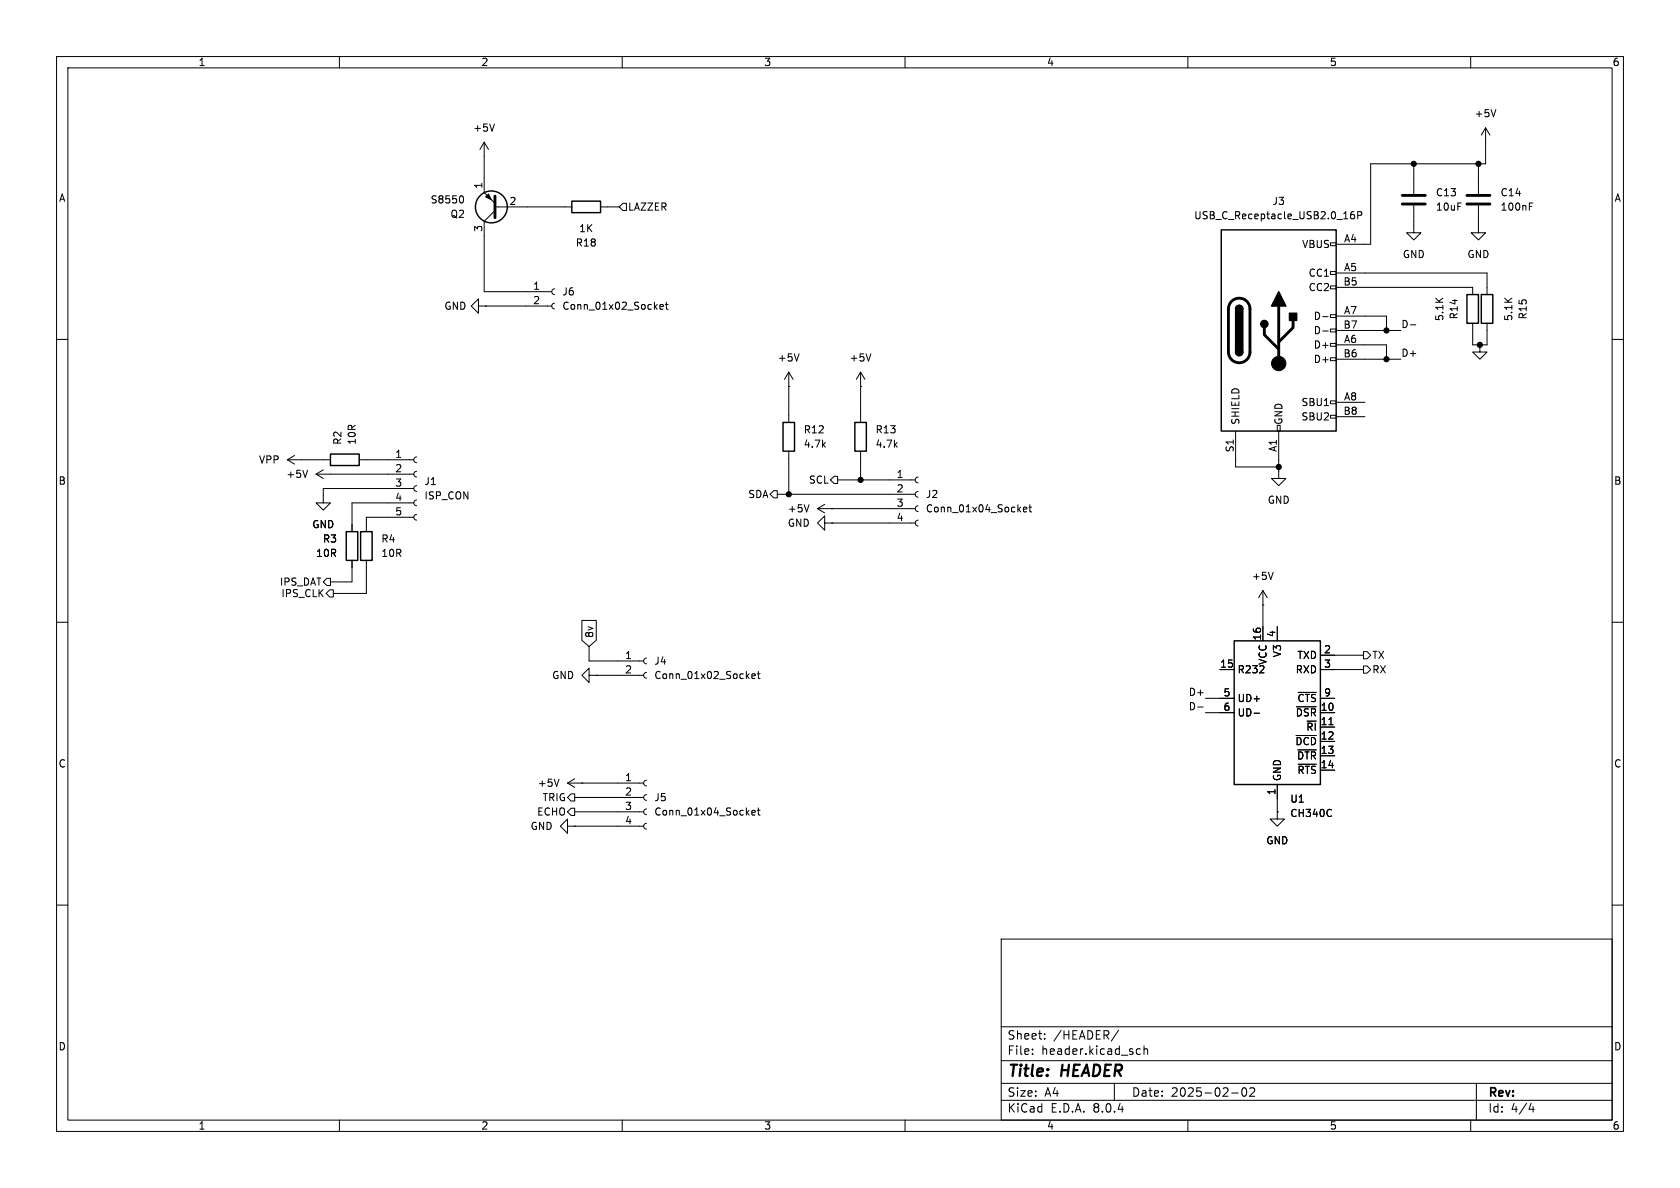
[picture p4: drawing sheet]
<svg xmlns="http://www.w3.org/2000/svg" width="297mm" height="210mm" viewBox="0 0 297 210" stroke-linecap="round" stroke-linejoin="round" font-family="sans-serif">
<g fill="none" stroke="#000" stroke-width=".18">
<path d="M10 10h277v190h-277zM12 12h273v186h-273zM60 10v2M110 10v2M160 10v2M210 10v2M260 10v2M264.4 19.4l-.4 1.2M81.6 34.6a.79 .79 0 0 1 0 1.3M85.6 25.1v8.9l1.9 1.9M85.6 25.1l-.8 1.3M85.6 25.1l.8 1.3"/>
<path d="M87.4 21.9l-.4 1.3M87.5 37.2l-1.9 1.9v12.5h11.9M87.5 36.6h13.6M106.2 36.6h3.3M110.1 35.9h.6v1.3h-.6l-.6-.6zM239.4 37.4l-.4 .1a.86 .86 0 0 0 0 1.2l.4-.1 .1-.5-.3-.2-.3 .1-.1 .1M240 38.1l.6-.1 .2-.2-.1-.3-.7-.1v1.3M249.9 36.3v4.8h1.3l-1.3 1.3-1.2-1.3h1.2M249.9 29v5.3M261.4 36.3v4.8h1.2l-1.2 1.3-1.3-1.3h1.3M261.4 29v5.3M262.6 22.6l-.7 1.3"/>
<path d="M262.6 22.6v6.4h-20.3v14.2h-6.1M262.6 22.6l.8 1.3M270.4 36.5h.4M270.4 35.9h.6M10 60h2M84.6 54.1v-1.3l-1.3 1.3 1.3 1.3v-1.3h1.3M85.9 54.1h.1M85.9 54.1h11.6M98 53.6l-.3 .1-.2 .4 .2 .4 .3 .1M98 51.1l-.3 .1-.2 .4 .2 .3 .3 .2M116.7 54.3l.6-.2-.1-.2-.4-.1-.1 .2v.6h.5M117.6 53.8h.5"/>
<path d="M117.8 53.4v1.1l.3 .2M233.8 56h1M233.8 58.5h1M235.2 58.2h1v.5h-1zM235.2 55.6h1v.5h-1zM235.2 50.5h1v.6h-1zM235.2 48h1v.5h-1zM235.2 42.9h1v.5h-1zM236.2 48.3h26.7v3.8M236.2 50.8h24.1v1.3M236.2 55.9h8.9v2.5M236.2 58.4h11.4"/>
<path d="M249.3 57.4h1M260.3 57.2v3.8h2.6v-3.8M285 60h2M139.4 68.3h.1M139.4 65.8l-.7 1.3M139.4 65.8v8.9M139.4 79.8v7.6M139.4 65.8l.8 1.3M141.3 62.6l-.5 1.2M152.1 68.3h.1M152.1 65.8l-.7 1.3M152.1 65.8v8.9"/>
<path d="M152.1 79.8v5M152.1 65.8l.8 1.3M154 62.6l-.5 1.2M218.4 76.2v6.4h7.7M225.8 75.2h.5v1h-.5zM226.1 76.2v8.4h1.2l-1.2 1.3-1.3-1.3h1.3M235.2 73.4h1v.5h-1zM235.2 70.9h1v.5h-1zM235.2 63.2h1v.6h-1zM235.2 60.7h1v.5h-1zM236.2 61h8.9v2.5M236.2 71.1h5.1"/>
<path d="M236.2 63.5h11.4M236.2 73.7h5.1M261.6 61v1.2h1.3l-1.3 1.3-1.3-1.3h1.3M50.8 81.3h7.6M50.8 81.3l1.3 .7M52.1 80.5l-1.3 .8M54.4 83.1l-.4 1.3M55.9 83.8h17.3M55.9 83.8l1.2 .8M57.1 83.1l-1.2 .7M62.2 99.1v3.8h-3.8M63.5 81.3h9.7"/>
<path d="M64.8 99.1v5.8h-5.9M73.2 86.4h-16.1v2.5h1.3l-1.3 1.3-1.2-1.3h1.2M73.2 91.4h-8.4v2.6M73.2 88.9h-11v5.1M73.7 90.9l-.4 .2-.1 .3 .1 .4 .4 .1M73.7 88.4l-.4 .1-.1 .4 .1 .4 .4 .1M73.7 85.9l-.4 .1-.1 .4 .1 .3 .4 .2M73.7 83.3l-.4 .2-.1 .3 .1 .4 .4 .1M73.7 80.8l-.4 .1-.1 .4 .1 .3 .4 .2M136.8 86.7h.6v1.3h-.6l-.7-.6zM137.4 87.4h24.4M143 89.2l-.4 1.3"/>
<path d="M144.5 89.9l1.3 .8M144.5 89.9h17.3M145.8 92.5v-1.3l-1.3 1.3 1.3 1.2v-1.2h1.3M145.8 89.2l-1.3 .7M147.1 92.5h.1M147.1 89.9h.1M147.1 92.5h14.7M147.4 84.2h.7v1.3h-.7l-.6-.7zM148.1 84.8h13.7M162.3 91.9l-.4 .2-.1 .4 .2 .3 .3 .2M162.3 89.4l-.4 .2-.1 .3 .2 .4 .3 .1M162.3 86.9l-.4 .1-.1 .4 .2 .3 .3 .2"/>
<path d="M162.3 84.3l-.4 .2-.1 .3 .2 .4 .3 .2M180.9 90.1l.6-.1v-.3l-.4-.1-.2 .2 .1 .6h.5M181.9 89.6h.5M182.1 89.2v1.1l.3 .2M10 110h2M57.8 102.2h.6v1.3h-.6l-.7-.6zM58.3 104.3h.6v1.2h-.6l-.6-.6zM102.9 109.7h2.5v3.5l-1.3 1.1-1.2-1.1zM104.1 119.4v-1.3l-1.2 1.3 1.2 1.3v-1.3h1.3M104.1 114.3v2.5h9.7M105.4 119.4h.1M105.4 119.4h8.4"/>
<path d="M114.3 118.9l-.4 .1-.1 .4 .1 .3 .4 .2M114.3 116.3l-.4 .2-.1 .3 .1 .4 .4 .1M132.9 119.5l.6-.1v-.2l-.4-.1-.2 .2 .1 .6h.5M133.9 119.1h.5M134.1 118.7v1.1l.3 .2M215.6 118.4h2.6M223.3 106.9h.1M223.3 104.4l-.8 1.3M223.3 104.4v8.9M223.3 104.4l.7 1.3M225.1 101.2l-.4 1.2M225.8 110.7v2.6"/>
<path d="M233.4 118.4h7.6M233.4 115.8h7.6M241 117.7h.7l.6 .7-.6 .6h-.7zM241 115.2h.7l.6 .6-.6 .7h-.7zM285 110h2M98.8 137.7l-.4 1.3M100.3 138.4l1.3 .8M100.3 138.4h13.5M101.6 137.7l-1.3 .7M102.9 138.4h.1M114.3 137.9l-.4 .2-.1 .3 .1 .4 .4 .1M211.7 125h1"/>
<path d="M213.1 126h5.1M213.1 123.4h5.1M221.7 126.1h1M225.8 138.7v4.8M229.1 130h3.6M229.2 124.9h3.5M229.4 132.6h3.3M229.5 135.1h3.2M229.5 122.4h3.2M233.4 126h2.6M233.4 128.5h2.6M233.4 131.1h2.6"/>
<path d="M233.4 133.6h2.6M233.4 136.1h2.6M233.4 123.4h2.6M234.9 128.1h.8M10 160h2M100.3 146.1v-1.3l-1.2 1.3 1.2 1.2v-1.2h1.3M100.3 141l.7-.7h.6v1.3h-.6zM101 142.9h.6v1.2h-.6l-.7-.6zM101.6 146.1h.1M101.6 146.1h12.2M101.6 143.5h12.2M101.6 141h12.2"/>
<path d="M114.3 145.5l-.4 .2-.1 .4 .1 .3 .4 .2M114.3 143l-.4 .2-.1 .3 .1 .4 .4 .1M114.3 140.5l-.4 .1-.1 .4 .1 .3 .4 .2M132.9 143.7l.6-.2v-.2l-.4-.1-.2 .2 .1 .6h.5M133.9 143.2h.5M134.1 142.8v1.1l.3 .2M225.8 143.5v1.3h1.3l-1.3 1.3-1.3-1.3h1.3M225.8 143.5h.1M235.3 143.1l.1 .1M235.4 144.2l-.1 .1M285 160h2M177 166h108v32h-108z"/>
<path d="M60 198v2M110 198v2M160 198v2M177 194.5h108M177 191.5h108M177 187.5h108M177 181.5h108M182.5 186.3v.1M182.5 185.5v.1M184.7 183.6v.1M184.7 182.8v.1M197 191.5v3"/>
<path d="M197.7 182.1l-1.2 2M201 186.3h.6M201 185.5h.6M202.2 185.5l.3-.1 .3 .1 .1 .9M202.2 184.9v1.5M210 198v2M217.7 193.2h1.2M219.7 192.4l.2-.1a.81 .81 0 0 1 .6 .6 .81 .81 0 0 1-.3 .8l-.2 .1a.81 .81 0 0 1-.3-1.4zM221 192.4l.5-.1 .2 .1 .1 .3-.9 1.1h.9M260 198v2M261 191.5v6.5M270.7 195l-.4 1.1h.9"/>
<path d="M271 195.6v1"/>
</g>
<g fill="none" stroke="#000" stroke-width=".25">
<path d="M101.1 35.6h5.1v2h-5.1zM215.9 40.6h20.3v35.6h-20.3zM218.4 54.6a.64 .64 0 0 1 .7-.6 .64 .64 0 0 1 .6 .6M259.3 52.1h2.1v5.1h-2.1zM261.9 52.1h2v5.1h-2zM138.4 74.7h2.1v5.1h-2.1zM151.1 74.7h2.1v5.1h-2.1zM218.4 62.2a.64 .64 0 0 0 .7 .7 .64 .64 0 0 0 .6-.7M58.4 80.3h5.1v2h-5.1zM61.2 94h2v5.1h-2zM63.8 94h2v5.1h-2zM218.2 113.3h15.2v25.4h-15.2z"/>
<circle cx="86.9" cy="36.6" r="2.82"/>
</g>
<path d="M87.5 34.7v3.8z" fill="#000" stroke="#000" stroke-width=".51"/>
<g fill="#000" stroke="#000" stroke-width=".18">
<path d="M85.9 34.8l.5-.5 .5 1z"/>
<circle cx="249.9" cy="29" r=".46"/>
<circle cx="261.4" cy="29" r=".46"/>
<circle cx="245.1" cy="58.4" r=".46"/>
<circle cx="226.1" cy="64.3" r="1.27"/>
<circle cx="245.1" cy="63.5" r=".46"/>
<circle cx="261.6" cy="61" r=".46"/>
<circle cx="139.4" cy="87.4" r=".46"/>
<circle cx="152.1" cy="84.8" r=".46"/>
<circle cx="226.1" cy="82.6" r=".46"/>
</g>
<path d="M247.9 36.1h4.1M247.9 34.5h4.1M259.3 36.1h4.1M259.3 34.5h4.1M217.7 53.3a1.9 1.9 0 0 1 2.1-.4 1.9 1.9 0 0 1 1.2 1.7v7.6a1.91 1.91 0 0 1-1.9 1.9 1.91 1.91 0 0 1-1.9-1.9v-7.7l.1-.7zM223.5 57.9v1.3l2.6 2.5M226.1 54.1v10.2M228.6 56.6v1.3l-2.5 2.6" fill="none" stroke="#000" stroke-width=".51"/>
<g fill="#000" stroke="#000" stroke-width=".25">
<path d="M218.6 54.2a.64 .64 0 0 1 .7-.2 .64 .64 0 0 1 .4 .6h-1.3zM226.1 51.6l1.2 2.5h-2.5zM228 55.4h1.2v1.2h-1.2zM218.4 62.2h1.3a.64 .64 0 0 1-.6 .7 .64 .64 0 0 1-.7-.7zM218.4 54.6h1.3v7.6h-1.3z"/>
<circle cx="223.5" cy="57.3" r=".63"/>
</g>
<g font-size="2.8">
<text x="178" y="190.9">Title:</text>
<text x="187.7" y="190.9">HEADER</text>
</g>
<g font-size="2.1">
<text x="178" y="184">Sheet:</text>
<text x="186.2" y="184">/HEADER/</text>
<text x="178" y="186.7">File:</text>
<text x="184.1" y="186.7">header.kicad_sch</text>
<text x="178" y="196.9">KiCad</text>
<text x="178" y="194.1">Size:</text>
<text x="184.7" y="194.1">A4</text>
<text x="185.7" y="196.9">E.D.A.</text>
<text x="193.3" y="196.9">8.0.4</text>
<text x="200" y="194.1">Date:</text>
<text x="207" y="194.1">2025-02-02</text>
<text x="263" y="194.3">Rev:</text>
<text x="263" y="196.9">Id:</text>
<text x="267.1" y="196.9">4/4</text>
</g>
<g font-size="1.8">
<text x="35" y="11.9">1</text>
<text x="85" y="11.9">2</text>
<text x="135" y="11.9">3</text>
<text x="185" y="11.9">4</text>
<text x="235" y="11.9">5</text>
<text x="285" y="11.9">6</text>
<text x="83.6" y="23.5">+5V</text>
<text x="260.6" y="20.9">+5V</text>
<text x="10.3" y="35.9">A</text>
<text x="85.3" y="33.5" transform="rotate(-90 85.3 33.5)">1</text>
<text x="253.8" y="34.9">C13</text>
<text x="265.2" y="34.9">C14</text>
<text x="285.3" y="35.9">A</text>
<text x="76" y="36.2">S8550</text>
<text x="79.5" y="38.7">Q2</text>
<text x="85.3" y="41.1" transform="rotate(-90 85.3 41.1)">3</text>
<text x="90" y="36.3">2</text>
<text x="102.3" y="41.2">1K</text>
<text x="110.9" y="37.4">LAZZER</text>
<text x="211" y="39">USB_C_Receptacle_USB2.0_16P</text>
<text x="224.9" y="36.4">J3</text>
<text x="253.8" y="37.4">10uF</text>
<text x="265.2" y="37.4">100nF</text>
<text x="101.7" y="43.8">R18</text>
<text x="230.1" y="44">VBUS</text>
<text x="237.5" y="42.9">A4</text>
<text x="247.9" y="45.8">GND</text>
<text x="259.3" y="45.8">GND</text>
<text x="94.2" y="51.3">1</text>
<text x="94.2" y="53.8">2</text>
<text x="99.3" y="52.4">J6</text>
<text x="231.3" y="49.1">CC1</text>
<text x="231.3" y="51.7">CC2</text>
<text x="237.4" y="50.5">B5</text>
<text x="237.5" y="48">A5</text>
<text x="78.5" y="55">GND</text>
<text x="99.3" y="55">Conn_01x02_Socket</text>
<text x="232.2" y="56.7">D-</text>
<text x="232.2" y="59.3">D-</text>
<text x="237.4" y="58.2">B7</text>
<text x="237.5" y="55.6">A7</text>
<text x="247.6" y="58.1">D-</text>
<text x="255.4" y="56.9" transform="rotate(-90 255.4 56.9)">5.1K</text>
<text x="257.9" y="56.6" transform="rotate(-90 257.9 56.6)">R14</text>
<text x="267.6" y="56.9" transform="rotate(-90 267.6 56.9)">5.1K</text>
<text x="270.1" y="56.6" transform="rotate(-90 270.1 56.6)">R15</text>
<text x="137.4" y="64.1">+5V</text>
<text x="150.1" y="64.1">+5V</text>
<text x="232.2" y="61.8">D+</text>
<text x="232.2" y="64.4">D+</text>
<text x="237.4" y="63.2">B6</text>
<text x="237.5" y="60.7">A6</text>
<text x="247.6" y="63.2">D+</text>
<text x="230" y="72">SBU1</text>
<text x="237.5" y="70.9">A8</text>
<text x="142" y="76.8">R12</text>
<text x="154.7" y="76.8">R13</text>
<text x="219.3" y="75.2" transform="rotate(-90 219.3 75.2)">SHIELD</text>
<text x="226.9" y="75.2" transform="rotate(-90 226.9 75.2)">GND</text>
<text x="230" y="74.5">SBU2</text>
<text x="237.4" y="73.4">B8</text>
<text x="45.7" y="82.1">VPP</text>
<text x="60.6" y="78.7" transform="rotate(-90 60.6 78.7)">R2</text>
<text x="63.1" y="78.7" transform="rotate(-90 63.1 78.7)">10R</text>
<text x="69.8" y="81">1</text>
<text x="69.8" y="83.6">2</text>
<text x="142" y="79.3">4.7k</text>
<text x="154.7" y="79.3">4.7k</text>
<text x="218.2" y="80.1" transform="rotate(-90 218.2 80.1)">S1</text>
<text x="225.8" y="80" transform="rotate(-90 225.8 80)">A1</text>
<text x="10.3" y="85.9">B</text>
<text x="50.5" y="84.7">+5V</text>
<text x="69.8" y="86.1">3</text>
<text x="69.8" y="88.6">4</text>
<text x="74.9" y="86">J1</text>
<text x="74.9" y="88.5">ISP_CON</text>
<text x="132.2" y="88.2">SDA</text>
<text x="142.9" y="85.7">SCL</text>
<text x="158.4" y="84.6">1</text>
<text x="158.4" y="87.1">2</text>
<text x="158.4" y="89.7">3</text>
<text x="163.6" y="88.2">J2</text>
<text x="224" y="89.3">GND</text>
<text x="285.3" y="85.9">B</text>
<text x="55.1" y="93.6">GND</text>
<text x="69.8" y="91.2">5</text>
<text x="139.2" y="93.3">GND</text>
<text x="139.2" y="90.8">+5V</text>
<text x="158.4" y="92.2">4</text>
<text x="163.6" y="90.8">Conn_01x04_Socket</text>
<text x="55.8" y="98.7">10R</text>
<text x="57" y="96.1">R3</text>
<text x="67.3" y="96.1">R4</text>
<text x="67.3" y="98.7">10R</text>
<text x="49.4" y="103.7">IPS_DAT</text>
<text x="49.6" y="105.8">IPS_CLK</text>
<text x="221.2" y="102.7">+5V</text>
<text x="105.1" y="112.9" transform="rotate(-90 105.1 112.9)">8v</text>
<text x="223" y="113.3" transform="rotate(-90 223 113.3)">16</text>
<text x="225.6" y="112.7" transform="rotate(-90 225.6 112.7)">4</text>
<text x="110.4" y="116.6">1</text>
<text x="110.4" y="119.1">2</text>
<text x="115.6" y="117.7">J4</text>
<text x="215.6" y="118.1">15</text>
<text x="218.7" y="119.2">R232</text>
<text x="224.1" y="117.6" transform="rotate(-90 224.1 117.6)">VCC</text>
<text x="226.7" y="116.3" transform="rotate(-90 226.7 116.3)">V3</text>
<text x="229" y="119.2">RXD</text>
<text x="229.3" y="116.7">TXD</text>
<text x="234" y="115.6">2</text>
<text x="234" y="118.1">3</text>
<text x="242.5" y="119.2">RX</text>
<text x="242.5" y="116.7">TX</text>
<text x="97.5" y="120.2">GND</text>
<text x="115.6" y="120.2">Conn_01x02_Socket</text>
<text x="210.1" y="125.6">D-</text>
<text x="210.1" y="123.1">D+</text>
<text x="216.2" y="123.2">5</text>
<text x="216.2" y="125.7">6</text>
<text x="218.7" y="124.3">UD+</text>
<text x="229.3" y="124.3">~{CTS}</text>
<text x="233.4" y="125.7">10</text>
<text x="234" y="123.2">9</text>
<text x="218.7" y="126.8">UD-</text>
<text x="228.9" y="131.9">~{DCD}</text>
<text x="229" y="126.8">~{DSR}</text>
<text x="230.8" y="129.4">~{RI}</text>
<text x="233.4" y="128.3">11</text>
<text x="233.4" y="130.8">12</text>
<text x="10.3" y="135.9">C</text>
<text x="229.2" y="134.5">~{DTR}</text>
<text x="229.3" y="137">~{RTS}</text>
<text x="233.4" y="133.4">13</text>
<text x="233.4" y="135.9">14</text>
<text x="285.3" y="135.9">C</text>
<text x="95" y="139.3">+5V</text>
<text x="95.8" y="141.8">TRIG</text>
<text x="110.4" y="138.2">1</text>
<text x="110.4" y="140.7">2</text>
<text x="110.4" y="143.3">3</text>
<text x="115.6" y="141.8">J5</text>
<text x="225.6" y="140.7" transform="rotate(-90 225.6 140.7)">1</text>
<text x="226.7" y="138.2" transform="rotate(-90 226.7 138.2)">GND</text>
<text x="228" y="142.1">U1</text>
<text x="93.7" y="146.9">GND</text>
<text x="94.9" y="144.4">ECHO</text>
<text x="110.4" y="145.8">4</text>
<text x="115.6" y="144.4">Conn_01x04_Socket</text>
<text x="223.8" y="149.5">GND</text>
<text x="228" y="144.6">CH340C</text>
<text x="10.3" y="185.9">D</text>
<text x="285.3" y="185.9">D</text>
<text x="35" y="199.9">1</text>
<text x="85" y="199.9">2</text>
<text x="135" y="199.9">3</text>
<text x="185" y="199.9">4</text>
<text x="235" y="199.9">5</text>
<text x="285" y="199.9">6</text>
</g>
</svg>
